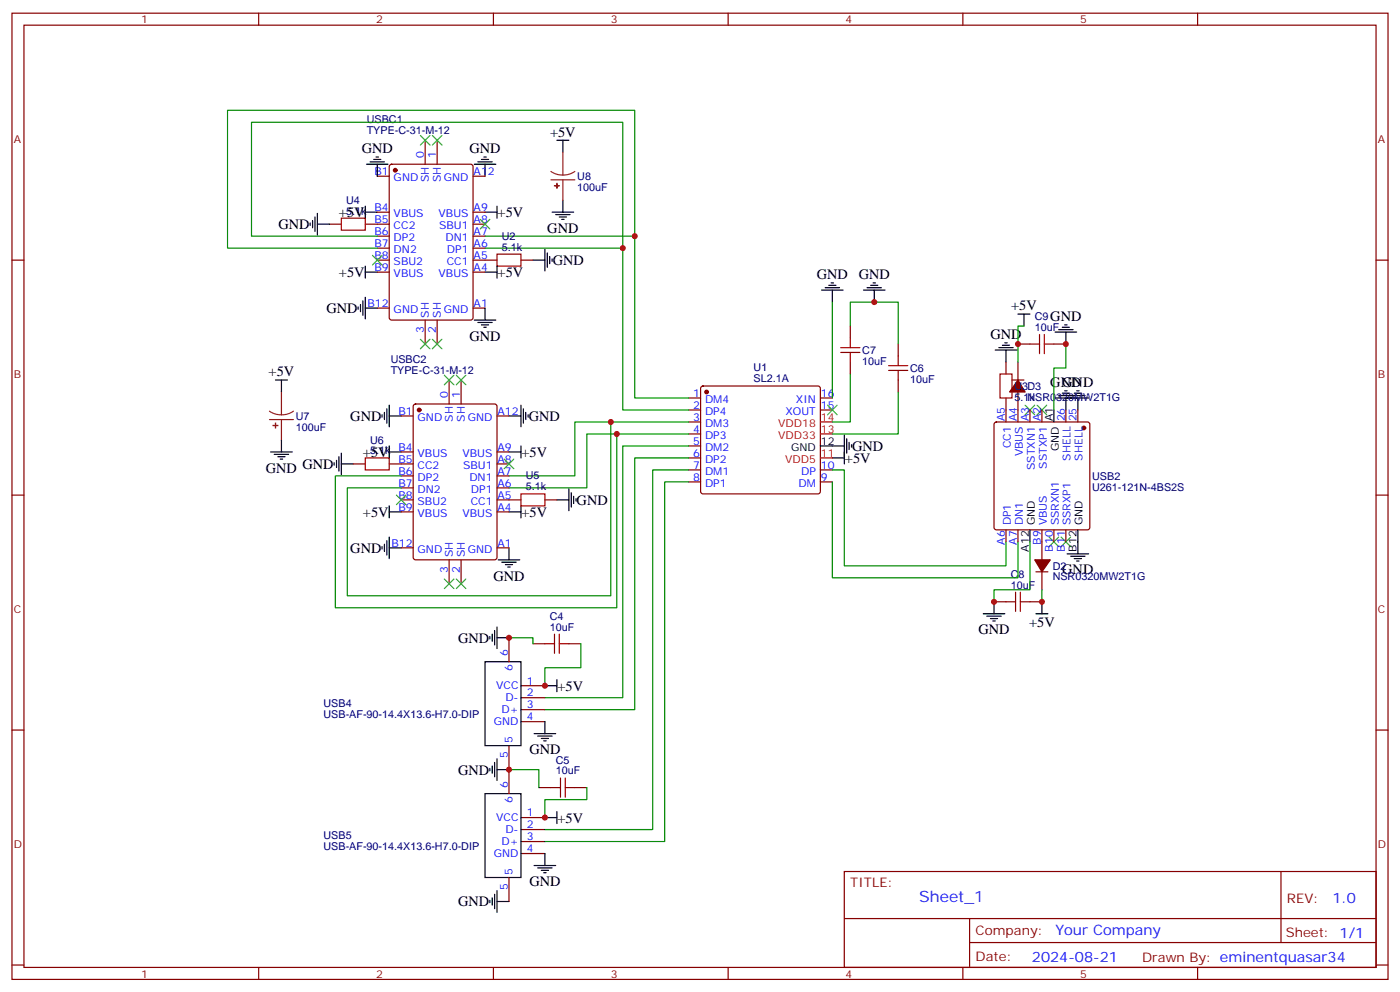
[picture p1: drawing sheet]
<svg xmlns="http://www.w3.org/2000/svg" width="412mm" height="292mm" viewBox="0 0 412 292" stroke-linecap="round" stroke-linejoin="round" font-family="sans-serif">
<g fill="none" stroke="#870000" stroke-width=".35">
<path d="M3.5 3.9h405.4v284.3h-405.4zM7.1 7.4h398.2v277.3h-398.2zM76.2 3.9v3.5M145.3 3.9v3.5M214.5 3.9v3.5M283.6 3.9v3.5M352.8 3.9v3.5M111.1 51.9h3.6M114.9 48.5l.5-.2h23.2l.7 .5v44.7l-.4 .6-23.5 .1-.7-.5v-44.7zM125.2 41.3v7M128.8 41.3v7M139.3 51.9h3.6"/>
<path d="M3.5 76.6h3.6M97 66h3.5M107.6 66h7.1M111.1 76.6h3.6M111.1 62.4h3.6M111.1 69.5h3.6M111.1 73h3.6M139.3 76.6h7.1M139.3 62.4h3.6M139.3 66h3.6M139.3 69.5h3.6M139.3 73h3.6"/>
<path d="M153.5 76.6h3.5M405.3 76.6h3.6M111.1 80.1h3.6M111.1 90.7h3.6M125.2 94.2v7M128.8 94.2v7M139.3 80.1h3.6M139.3 90.7h3.6M250.5 96v3.5M121.9 119.1l.5-.2h23.3l.6 .4 .1 44.7-.5 .7h-23.5l-.6-.4-.1-44.7zM132.3 111.8v7.1M135.8 111.8v7.1"/>
<path d="M202.8 117.1h3.6M206.6 113.8l.5-.2h33.8l.5 .2 .3 .5v30.3l-.3 .5-.5 .2h-33.8l-.5-.2-.2-.5v-30.3zM241.7 117.1h3.5M250.5 106.5v3.6M264.6 101.2v3.6M264.6 111.8v3.6M296.3 106.5v3.6M296.3 117.1v7.1M298.1 111.8h3.5M299.9 106.5v5.3M299.9 115.4v8.8M299.9 101.2h3.5"/>
<path d="M310.4 101.2h3.6M104.1 136.5h3.5M114.7 136.5h7M118.2 122.4h3.5M118.2 133h3.5M146.4 122.4h3.5M146.4 133h3.5M146.4 136.5h3.5M202.8 120.6h3.6M202.8 124.2h3.6M202.8 127.7h3.6M202.8 131.2h3.6"/>
<path d="M202.8 134.8h3.6M202.8 138.3h3.6M241.7 120.6h3.5M241.7 138.3h3.5M293 124.4l.5-.2h26.8l.5 .2 .2 .5v30.3l-.2 .5-.5 .2h-26.8l-.5-.2-.2-.5v-30.3zM303.4 120.6v3.6M306.9 120.6v3.6M314 120.6v3.6M317.5 120.6v3.6M3.5 145.7h3.6M118.2 140.1h3.5M118.2 143.6h3.5"/>
<path d="M118.2 147.1h3.5M118.2 150.6h3.5M146.4 140.1h3.5M146.4 143.6h3.5M146.4 147.1h7.1M146.4 150.6h3.5M160.5 147.1h3.5M202.8 141.8h3.6M241.7 141.8h3.5M296.3 155.9v3.6M299.9 155.9v3.6M306.9 155.9v8.8"/>
<path d="M310.4 155.9v3.6M314 155.9v3.6M405.3 145.7h3.6M118.2 161.2h3.5M132.3 164.7v7.1M135.8 164.7v7.1M146.4 161.2h3.5M292.8 177.1h3.5M303.4 177.1h3.5M305.2 168.3h3.5M306.9 168.3v5.3M149.9 187.7v7"/>
<path d="M157 189.4h3.5M167.6 189.4h3.5M3.5 214.8h3.6M149.9 219.4v14.1M153.5 201.8h7M153.5 205.3h7M153.5 208.8h7M153.5 212.4h7M405.3 214.8h3.6M158.7 231.8h3.6M169.3 231.8h3.6M149.9 258.2v7.1"/>
<path d="M153.5 240.6h7M153.5 244.1h7M153.5 247.6h7M153.5 251.2h7M248.7 256.5h156.6v28.2h-156.6zM377.3 256.5v20.9M248.7 270.3h156.5M285.6 277.4h119.6M285.6 270.3v14.1M3.5 284h3.6M76.2 284.7v3.5M145.3 284.7v3.5"/>
<path d="M214.5 284.7v3.5M283.6 284.7v3.5M352.8 284.7v3.5M405.3 284h3.6"/>
</g>
<g fill="none" stroke="#000" stroke-width=".35">
<path d="M107.9 48.3h6.4M109 47.6h4.2M110.1 46.9h2.1M110.8 46.2h.7M111.1 48.3v3.6M139.7 48.3h6.3M140.8 47.6h4.2M141.8 46.9h2.1M142.5 46.2h.7M142.9 48.3v3.6M164 41.3h3.6M165.8 41.3v3.5"/>
<path d="M165.8 58.9v3.5M91.4 65.6v.7M92.1 64.9v2.1M92.8 63.9v4.2M93.5 66h3.5M93.5 62.8v6.3M107.6 62.4h3.5M107.6 60.7v3.5M107.6 78.3v3.5M142.9 62.4h3.5M146.4 60.7v3.5M146.4 78.3v3.5"/>
<path d="M157 76.6h3.5M160.5 73.4v6.3M161.2 74.4v4.3M161.9 75.5v2.1M162.6 62.4h6.4M162.6 76.2v.7M163.7 63.1h4.2M164.7 63.9h2.2M165.5 64.6h.7M105.5 90.3v.7M106.2 89.6v2.1M106.9 88.5v4.3"/>
<path d="M107.6 80.1h3.5M107.6 87.5v6.3M107.6 90.7h3.5M139.7 94.2h6.3M140.8 94.9h4.2M141.8 95.6h2.1M142.5 96.3h.7M142.9 90.7v3.5M142.9 80.1h3.5M242 85.4h6.4M243.1 84.7h4.2M244.1 84h2.1"/>
<path d="M244.8 83.3h.7M245.2 85.4v3.5M254.4 85.4h6.3M255.4 84.7h4.2M256.5 84h2.1M257.2 83.3h.7M257.5 85.4v3.5M299.9 92.4h3.5M301.6 92.4v3.6M310.8 97.7h6.3M311.9 97h4.2M312.9 96.3h2.1"/>
<path d="M313.6 95.6h.7M314 97.7v3.5M81.1 111.8h3.6M82.9 111.8v3.6M114.7 119.2v6.4M153.5 119.2v6.4M293.2 103h6.3M294.2 102.3h4.2M295.3 101.6h2.1M296 100.9h.7M296.3 103v3.5M310.8 117.1h9.9"/>
<path d="M311.9 116.4h7.7M312.9 115.7h2.1M313.6 115h.7M314 117.1v3.5M316.4 115.7h2.2M317.1 115h.8M317.5 117.1v3.5M79.7 133h6.4M80.8 133.7h4.2M81.8 134.4h2.2M82.5 135.1h.8M82.9 129.5v3.5"/>
<path d="M98.4 136.2v.7M99.1 135.5v2.1M99.8 134.4v4.2M100.5 136.5h3.6M100.5 133.3v6.4M112.5 122.1v.7M113.2 121.4v2.1M113.9 120.3v4.2M114.7 122.4h3.5M114.7 133h3.5M114.7 131.2v3.6M149.9 122.4h3.6"/>
<path d="M149.9 133h3.6M153.5 131.2v3.6M154.2 120.3v4.2M154.9 121.4v2.1M155.6 122.1v.7M241.7 131.2h7M245.2 134.8h3.5M248.7 128.1v8.4M249.4 129.1v4.2M250.1 130.2v2.1M250.8 130.9v.7M310.4 120.6v3.6"/>
<path d="M113.9 159.1v4.2M114.7 148.9v3.5M114.7 158v6.4M114.7 150.6h3.5M149.9 150.6h3.6M153.5 148.9v3.5M164 147.1h3.6M167.6 143.9v6.4M168.3 145v4.2M169 146v2.2M169.7 146.8v.7M303.4 155.9v3.6"/>
<path d="M317.5 155.9v7.1M112.5 160.9v.7M113.2 160.2v2.1M114.7 161.2h3.5M146.8 164.7h6.3M147.8 165.5h4.2M148.9 166.2h2.1M149.6 166.9h.7M149.9 161.2v3.5M292.8 177.1v3.5M306.9 177.1v3.5M314.3 163h6.4"/>
<path d="M315.4 163.7h4.2M316.4 164.4h2.2M317.1 165.1h.8M142.9 194.7h10.6v24.7h-10.6zM144.3 187.3v.7M145 186.6v2.1M145.7 185.6v4.2M146.4 187.7h3.5M146.4 184.5v6.4M289.6 180.6h6.4M290.7 181.3h4.2M291.7 182h2.2"/>
<path d="M292.5 182.7h.7M305.2 180.6h3.5M157.3 215.9h6.4M158.4 216.6h4.2M159.5 217.3h2.1M160.2 218h.7M160.5 201.8h3.5M160.5 212.4v3.5M164 200v3.6M142.9 233.5h10.6v24.7h-10.6zM144.3 226.1v.7M145 225.4v2.1"/>
<path d="M145.7 224.4v4.2M146.4 223.3v6.4M146.4 226.5h3.5M164 238.8v3.6M157.3 254.7h6.4M158.4 255.4h4.2M159.5 256.1h2.1M160.2 256.8h.7M160.5 240.6h3.5M160.5 251.2v3.5M144.3 264.9v.7M145 264.2v2.1"/>
<path d="M145.7 263.2v4.2M146.4 262.1v6.4M146.4 265.3h3.5"/>
</g>
<g fill="#870000" stroke="#870000" stroke-width=".35">
<path d="M304.8 164.7h4.6l-2.5 3.6z"/>
<path d="M299.9 111.8l2.1 3.6h-4.6z"/>
<circle cx="208.1" cy="115.4" r=".53"/>
<circle cx="116.4" cy="50.1" r=".53"/>
<circle cx="123.5" cy="120.6" r=".53"/>
<circle cx="319.3" cy="125.9" r=".53"/>
</g>
<path d="M241.7 134.8h3.5M241.7 127.7h3.5M241.7 124.2h3.5" fill="none" stroke="#f00" stroke-width=".35"/>
<g fill="none" stroke="#008700" stroke-width=".35">
<path d="M111.1 69.5h-37v-33.5h109.3v37M142.9 69.5h44.1v47.6h15.8M142.9 73h40.5v47.6h19.4M187 69.5v-37h-120v40.5h44.1M245.2 88.9v28.2M250.5 96v-7.1h14.1v12.3M301.6 96h-1.7v10.5M250.5 110.1v14.1h-5.3M264.6 115.4v12.3h-19.4M314 101.2v7.1h-3.6v12.3M179.9 124.2v51.1h-77.6v-31.7h15.9M181.7 127.7v51.2h-82.9v-38.8h19.4"/>
<path d="M202.8 124.2h-33.5v15.9h-19.4M202.8 127.7h-29.9v15.9h-23M202.8 131.2h-19.4v74.1h-22.9M202.8 134.8h-15.8v74h-26.5M202.8 138.3h-10.5v105.8h-31.8M245.2 138.3h3.5v28.2h47.6v-7M202.8 141.8h-7v105.8h-35.3M245.2 141.8v28.2h54.7v-10.5M303.4 159.5v14.1h-10.6v3.5M306.9 173.6v3.5M149.9 187.7h7.1v1.7M171.1 189.4v7.1h-10.6v5.3"/>
<path d="M149.9 226.5h8.8v5.3M172.9 231.8v3.5h-12.4v5.3"/>
</g>
<g fill="none" stroke="#a10000" stroke-width=".35">
<path d="M100.5 64.2h7.1v3.5h-7.1zM146.4 74.8h7.1v3.5h-7.1zM250.5 99.5v2.8M306.2 98.4v5.7M307.6 98.4v5.7M247.6 103.7h5.7M247.6 102.3h5.7M250.5 103.7v2.8M261.8 109h5.6M261.8 107.6h5.6M264.6 104.8v2.8M264.6 109v2.8"/>
<path d="M294.6 110.1h3.5v7h-3.5zM303.4 101.2h2.8M307.6 101.2h2.8M107.6 134.8h7.1v3.5h-7.1zM153.5 145.3h7v3.6h-7zM296.3 177.1h2.9M299.2 174.3v5.6M300.6 177.1h2.8M300.6 174.3v5.6M160.5 189.4h2.8M163.3 186.6v5.7M164.7 189.4h2.9"/>
<path d="M164.7 186.6v5.7M162.3 231.8h2.8M165.1 229v5.6M166.5 231.8h2.8M166.5 229v5.6"/>
</g>
<g fill="none" stroke="#3c3" stroke-width=".35">
<path d="M123.8 39.9l2.8 2.8M126.6 39.9l-2.8 2.8M127.4 39.9l2.8 2.8M130.2 39.9l-2.8 2.8M109.7 75.1l2.8 2.9M112.5 75.1l-2.8 2.9M141.5 64.6l2.8 2.8M144.3 64.6l-2.8 2.8M123.8 99.8l2.8 2.9M126.6 99.8l-2.8 2.9M127.4 99.8l2.8 2.9M130.2 99.8l-2.8 2.9"/>
<path d="M130.9 110.4l2.8 2.8M133.7 110.4l-2.8 2.8M134.4 110.4l2.8 2.8M137.2 110.4l-2.8 2.8M243.8 119.2l2.8 2.9M246.6 119.2l-2.8 2.9M302 119.2l2.8 2.9M304.8 119.2l-2.8 2.9M305.5 119.2l2.8 2.9M308.3 119.2l-2.8 2.9M148.5 135.1l2.8 2.8M151.3 135.1l-2.8 2.8"/>
<path d="M116.8 145.7l2.8 2.8M119.6 145.7l-2.8 2.8M309 158l2.9 2.9M311.9 158l-2.9 2.9M312.6 158l2.8 2.9M315.4 158l-2.8 2.9M130.9 170.4l2.8 2.8M133.7 170.4l-2.8 2.8M134.4 170.4l2.8 2.8M137.2 170.4l-2.8 2.8"/>
</g>
<path d="M162.3 50.4l1.7 .9 1.8 .2M162.3 52.9h7M165.8 44.8v6.7M165.8 52.9v6M169.3 50.4l-1.6 .9-1.9 .2M82.9 115.4v6.7M79.4 121l1.7 .8 1.8 .3M79.4 123.5h7M82.9 123.5v6M86.4 121l-1.6 .8-1.9 .3" fill="none" stroke="#8c2424" stroke-width=".35"/>
<g fill="#8c2424" stroke="#8c2424" stroke-width=".35">
<path d="M80.4 125.2h1.4z"/>
<path d="M81.1 124.5l.1 1.4z"/>
<path d="M163.3 54.6l1.4 .1z"/>
<path d="M164 54l.1 1.4z"/>
</g>
<g fill="#c00">
<circle cx="257.5" cy="88.9" r=".88"/>
<circle cx="160.5" cy="240.6" r=".88"/>
<circle cx="149.9" cy="226.5" r=".88"/>
<circle cx="160.5" cy="201.8" r=".88"/>
<circle cx="149.9" cy="187.7" r=".88"/>
<circle cx="187" cy="69.5" r=".88"/>
<circle cx="183.4" cy="73" r=".88"/>
<circle cx="179.9" cy="124.2" r=".88"/>
<circle cx="181.7" cy="127.7" r=".88"/>
<circle cx="292.8" cy="177.1" r=".88"/>
<circle cx="306.9" cy="177.1" r=".88"/>
<circle cx="299.9" cy="101.2" r=".88"/>
<circle cx="314" cy="101.2" r=".88"/>
</g>
<text font-size="4.6" fill="#00f" x="270.8" y="265.5">Sheet_1</text>
<g font-size="4.2">
<text x="162" y="40.2">+5V</text>
<text x="106.5" y="45.2">GND</text>
<text x="138.3" y="45.2">GND</text>
<text x="99.9" y="63.9">+5V</text>
<text x="146.6" y="63.9">+5V</text>
<text x="82" y="67.4">GND</text>
<text x="161.2" y="68.5">GND</text>
<text x="99.9" y="81.5">+5V</text>
<text x="146.6" y="81.6">+5V</text>
<text x="162.8" y="78">GND</text>
<text x="240.6" y="82.2">GND</text>
<text x="252.9" y="82.2">GND</text>
<text x="96.1" y="92.1">GND</text>
<text x="297.8" y="91.3">+5V</text>
<text x="309.4" y="94.5">GND</text>
<text x="138.3" y="100.2">GND</text>
<text x="291.7" y="99.8">GND</text>
<text x="79.1" y="110.8">+5V</text>
<text x="309.4" y="113.9">GND</text>
<text x="312.9" y="113.9">GND</text>
<text x="103.2" y="123.8">GND</text>
<text x="155.8" y="123.8">GND</text>
<text x="89.1" y="137.9">GND</text>
<text x="106.9" y="134.5">+5V</text>
<text x="153.6" y="134.5">+5V</text>
<text x="248.9" y="136.2">+5V</text>
<text x="251" y="132.6">GND</text>
<text x="78.3" y="139.1">GND</text>
<text x="169.9" y="148.6">GND</text>
<text x="106.9" y="152">+5V</text>
<text x="153.6" y="152.1">+5V</text>
<text x="103.2" y="162.6">GND</text>
<text x="145.3" y="170.9">GND</text>
<text x="312.9" y="169">GND</text>
<text x="303.1" y="184.6">+5V</text>
<text x="134.9" y="189.1">GND</text>
<text x="288.2" y="186.7">GND</text>
<text x="164.2" y="203.3">+5V</text>
<text x="134.9" y="228">GND</text>
<text x="155.9" y="222">GND</text>
<text x="164.2" y="242.1">+5V</text>
<text x="155.9" y="260.8">GND</text>
<text x="134.9" y="266.8">GND</text>
</g>
<g font-size="4.2" fill="#00f">
<text x="392.5" y="265.7">1.0</text>
<text x="310.9" y="275.3">Your Company</text>
<text x="304" y="283.1">2024-08-21</text>
</g>
<g font-size="3.9" fill="#800">
<text x="250.5" y="261.1">TITLE:</text>
<text x="379.1" y="265.7">REV:</text>
<text x="287.4" y="275.3">Company:</text>
<text x="378.7" y="275.9">Sheet: 1/1</text>
<text x="287.4" y="282.9">Date:</text>
<text x="336.4" y="283">Draw</text>
<text x="346.6" y="283">n By: eminentquasar34</text>
</g>
<g font-size="3.2" fill="#800">
<text x="41.6" y="6.9">1</text>
<text x="110.8" y="6.9">2</text>
<text x="179.9" y="6.9">3</text>
<text x="249.1" y="6.9">4</text>
<text x="318.2" y="6.9">5</text>
<text x="4.1" y="42">A</text>
<text x="405.9" y="42">A</text>
<text x="4.1" y="111.1">B</text>
<text x="405.9" y="111.1">B</text>
<text x="4.1" y="180.3">C</text>
<text x="405.9" y="180.3">C</text>
<text x="4.1" y="249.4">D</text>
<text x="405.9" y="249.4">D</text>
<text x="41.6" y="287.7">1</text>
<text x="110.8" y="287.7">2</text>
<text x="179.9" y="287.7">3</text>
<text x="249.1" y="287.7">4</text>
<text x="318.2" y="287.7">5</text>
</g>
<g font-size="3.2" fill="#000080">
<text x="108" y="39.5">TYPE-C-31-M-12</text>
<text x="108" y="36.3">USBC1</text>
<text x="170" y="53.1">U8</text>
<text x="102" y="60">U4</text>
<text x="170" y="56.2">100uF</text>
<text x="102" y="63.1">5.1k</text>
<text x="147.8" y="70.5">U2</text>
<text x="147.8" y="73.7">5.1k</text>
<text x="304.8" y="94.2">C9</text>
<text x="304.8" y="97.4">10uF</text>
<text x="115.1" y="106.9">USBC2</text>
<text x="254" y="107.3">10uF</text>
<text x="254" y="104.1">C7</text>
<text x="115.1" y="110.1">TYPE-C-31-M-12</text>
<text x="222" y="112.4">SL2.1A</text>
<text x="222" y="109.2">U1</text>
<text x="268.1" y="112.6">10uF</text>
<text x="268.1" y="109.4">C6</text>
<text x="298.8" y="117.9">5.1k</text>
<text x="298.8" y="114.7">U3D3</text>
<text x="302.7" y="117.9">NSR0320MW2T1G</text>
<text x="87.1" y="123.6">U7</text>
<text x="87.1" y="126.8">100uF</text>
<text x="109" y="130.5">U6</text>
<text x="109" y="133.7">5.1k</text>
<text x="154.9" y="141.1">U5</text>
<text x="321.7" y="141.2">USB2</text>
<text x="154.9" y="144.3">5.1k</text>
<text x="321.7" y="144.3">U261-121N-4BS2S</text>
<text x="310.1" y="167.6">D2</text>
<text x="297.8" y="173.2">10uF</text>
<text x="297.8" y="170">C8</text>
<text x="310.1" y="170.8">NSR0320MW2T1G</text>
<text x="161.9" y="185.6">10uF</text>
<text x="161.9" y="182.4">C4</text>
<text x="95.3" y="208.2">USB4</text>
<text x="95.3" y="211.4">USB-AF-90-14.4X13.6-H7.0-DIP</text>
<text x="163.7" y="227.9">10uF</text>
<text x="163.7" y="224.7">C5</text>
<text x="95.3" y="250.2">USB-AF-90-14.4X13.6-H7.0-DIP</text>
<text x="95.3" y="247">USB5</text>
</g>
<g font-size="3.2" fill="#00f">
<text x="124.9" y="46.6" transform="rotate(-90 124.9 46.6)">0</text>
<text x="128.4" y="46.6" transform="rotate(-90 128.4 46.6)">1</text>
<text x="110.3" y="51.5">B1</text>
<text x="116" y="53.3">GND</text>
<text x="126.3" y="53.6" transform="rotate(-90 126.3 53.6)">SH</text>
<text x="129.8" y="53.6" transform="rotate(-90 129.8 53.6)">SH</text>
<text x="130.8" y="53.3">GND</text>
<text x="139.5" y="51.5">A12</text>
<text x="110.3" y="62.1">B4</text>
<text x="110.3" y="65.6">B5</text>
<text x="116" y="63.9">VBUS</text>
<text x="129.2" y="63.9">VBUS</text>
<text x="139.5" y="65.6">A8</text>
<text x="139.5" y="62.1">A9</text>
<text x="110.3" y="69.1">B6</text>
<text x="116" y="67.4">CC2</text>
<text x="116" y="70.9">DP2</text>
<text x="129.4" y="67.4">SBU1</text>
<text x="131.2" y="70.9">DN1</text>
<text x="139.5" y="69.1">A7</text>
<text x="110.3" y="72.7">B7</text>
<text x="110.3" y="76.2">B8</text>
<text x="116" y="74.4">DN2</text>
<text x="116" y="78">SBU2</text>
<text x="131.6" y="78">CC1</text>
<text x="131.7" y="74.4">DP1</text>
<text x="139.5" y="76.2">A5</text>
<text x="139.5" y="72.7">A6</text>
<text x="110.3" y="79.7">B9</text>
<text x="116" y="81.5">VBUS</text>
<text x="129.2" y="81.5">VBUS</text>
<text x="139.5" y="79.7">A4</text>
<text x="108.3" y="90.3">B12</text>
<text x="116" y="92.1">GND</text>
<text x="126.3" y="93.5" transform="rotate(-90 126.3 93.5)">SH</text>
<text x="129.8" y="93.5" transform="rotate(-90 129.8 93.5)">SH</text>
<text x="130.8" y="92.1">GND</text>
<text x="139.5" y="90.3">A1</text>
<text x="124.9" y="98" transform="rotate(-90 124.9 98)">3</text>
<text x="128.4" y="98" transform="rotate(-90 128.4 98)">2</text>
<text x="131.9" y="117.1" transform="rotate(-90 131.9 117.1)">0</text>
<text x="135.5" y="117.1" transform="rotate(-90 135.5 117.1)">1</text>
<text x="204.2" y="116.8">1</text>
<text x="207.7" y="118.5">DM4</text>
<text x="234.5" y="118.5">XIN</text>
<text x="241.8" y="116.8">16</text>
<text x="117.3" y="122.1">B1</text>
<text x="123" y="123.8">GND</text>
<text x="133.3" y="124.1" transform="rotate(-90 133.3 124.1)">SH</text>
<text x="136.9" y="124.1" transform="rotate(-90 136.9 124.1)">SH</text>
<text x="137.8" y="123.8">GND</text>
<text x="146.6" y="122.1">A12</text>
<text x="204.2" y="120.3">2</text>
<text x="204.2" y="123.8">3</text>
<text x="207.7" y="122.1">DP4</text>
<text x="207.7" y="125.6">DM3</text>
<text x="231.4" y="122.1">XOUT</text>
<text x="241.8" y="120.3">15</text>
<text x="296" y="124" transform="rotate(-90 296 124)">A5</text>
<text x="299.5" y="124" transform="rotate(-90 299.5 124)">A4</text>
<text x="303" y="124" transform="rotate(-90 303 124)">A3</text>
<text x="306.6" y="124" transform="rotate(-90 306.6 124)">A2</text>
<text x="313.6" y="124" transform="rotate(-90 313.6 124)">26</text>
<text x="317.1" y="124" transform="rotate(-90 317.1 124)">25</text>
<text x="204.2" y="127.4">4</text>
<text x="204.2" y="130.9">5</text>
<text x="207.7" y="129.1">DP3</text>
<text x="297.7" y="131.9" transform="rotate(-90 297.7 131.9)">CC1</text>
<text x="117.3" y="132.6">B4</text>
<text x="117.3" y="136.2">B5</text>
<text x="123" y="134.4">VBUS</text>
<text x="123" y="137.9">CC2</text>
<text x="136.3" y="134.4">VBUS</text>
<text x="136.4" y="137.9">SBU1</text>
<text x="146.6" y="136.2">A8</text>
<text x="146.6" y="132.6">A9</text>
<text x="204.2" y="134.4">6</text>
<text x="204.2" y="137.9">7</text>
<text x="207.7" y="132.6">DM2</text>
<text x="207.7" y="136.2">DP2</text>
<text x="241.8" y="137.9">10</text>
<text x="301.3" y="134.3" transform="rotate(-90 301.3 134.3)">VBUS</text>
<text x="308.3" y="137.9" transform="rotate(-90 308.3 137.9)">SSTXP1</text>
<text x="315.4" y="135.6" transform="rotate(-90 315.4 135.6)">SHELL</text>
<text x="318.9" y="135.6" transform="rotate(-90 318.9 135.6)">SHELL</text>
<text x="117.3" y="139.7">B6</text>
<text x="117.3" y="143.2">B7</text>
<text x="123" y="141.5">DP2</text>
<text x="138.3" y="141.5">DN1</text>
<text x="146.6" y="143.2">A6</text>
<text x="146.6" y="139.7">A7</text>
<text x="204.2" y="141.5">8</text>
<text x="207.7" y="139.7">DM1</text>
<text x="207.7" y="143.2">DP1</text>
<text x="235.2" y="143.2">DM</text>
<text x="236" y="139.7">DP</text>
<text x="241.8" y="141.5">9</text>
<text x="304.8" y="138.3" transform="rotate(-90 304.8 138.3)">SSTXN1</text>
<text x="117.3" y="146.8">B8</text>
<text x="123" y="145">DN2</text>
<text x="123" y="148.5">SBU2</text>
<text x="138.6" y="148.5">CC1</text>
<text x="138.7" y="145">DP1</text>
<text x="146.6" y="146.8">A5</text>
<text x="117.3" y="150.3">B9</text>
<text x="123" y="152">VBUS</text>
<text x="136.3" y="152">VBUS</text>
<text x="146.6" y="150.3">A4</text>
<text x="297.7" y="154.6" transform="rotate(-90 297.7 154.6)">DP1</text>
<text x="301.3" y="154.6" transform="rotate(-90 301.3 154.6)">DN1</text>
<text x="308.3" y="154.6" transform="rotate(-90 308.3 154.6)">VBUS</text>
<text x="311.9" y="154.6" transform="rotate(-90 311.9 154.6)">SSRXN1</text>
<text x="315.4" y="154.6" transform="rotate(-90 315.4 154.6)">SSRXP1</text>
<text x="115.3" y="160.9">B12</text>
<text x="146.6" y="160.9">A1</text>
<text x="296" y="160.3" transform="rotate(-90 296 160.3)">A6</text>
<text x="299.5" y="160.3" transform="rotate(-90 299.5 160.3)">A7</text>
<text x="306.6" y="160.3" transform="rotate(-90 306.6 160.3)">B9</text>
<text x="123" y="162.6">GND</text>
<text x="133.3" y="164" transform="rotate(-90 133.3 164)">SH</text>
<text x="136.9" y="164" transform="rotate(-90 136.9 164)">SH</text>
<text x="137.8" y="162.6">GND</text>
<text x="310.1" y="162.3" transform="rotate(-90 310.1 162.3)">B10</text>
<text x="313.6" y="162.3" transform="rotate(-90 313.6 162.3)">B11</text>
<text x="131.9" y="168.5" transform="rotate(-90 131.9 168.5)">3</text>
<text x="135.5" y="168.5" transform="rotate(-90 135.5 168.5)">2</text>
<text x="149.6" y="193" transform="rotate(-90 149.6 193)">6</text>
<text x="151" y="197.5" transform="rotate(-90 151 197.5)">6</text>
<text x="146.2" y="202.8">VCC</text>
<text x="155.2" y="201.4">1</text>
<text x="147.7" y="209.9">D+</text>
<text x="148.9" y="206.4">D-</text>
<text x="155.2" y="205">2</text>
<text x="155.2" y="208.5">3</text>
<text x="145.5" y="213.4">GND</text>
<text x="155.2" y="212">4</text>
<text x="151" y="218.7" transform="rotate(-90 151 218.7)">5</text>
<text x="149.6" y="223.2" transform="rotate(-90 149.6 223.2)">5</text>
<text x="149.6" y="231.8" transform="rotate(-90 149.6 231.8)">6</text>
<text x="151" y="236.3" transform="rotate(-90 151 236.3)">6</text>
<text x="146.2" y="241.7">VCC</text>
<text x="148.9" y="245.2">D-</text>
<text x="155.2" y="240.2">1</text>
<text x="155.2" y="243.8">2</text>
<text x="147.7" y="248.7">D+</text>
<text x="155.2" y="247.3">3</text>
<text x="155.2" y="250.8">4</text>
<text x="145.5" y="252.2">GND</text>
<text x="151" y="257.5" transform="rotate(-90 151 257.5)">5</text>
<text x="149.6" y="262" transform="rotate(-90 149.6 262)">5</text>
</g>
<g font-size="3.2" fill="#f00">
<text x="229.3" y="125.6">VDD18</text>
<text x="241.8" y="123.8">14</text>
<text x="229.3" y="129.1">VDD33</text>
<text x="241.8" y="127.4">13</text>
<text x="231.3" y="136.2">VDD5</text>
<text x="241.8" y="134.4">11</text>
</g>
<g font-size="3.2">
<text x="310.1" y="124" transform="rotate(-90 310.1 124)">A1</text>
<text x="241.8" y="130.9">12</text>
<text x="233.1" y="132.6">GND</text>
<text x="311.9" y="132.8" transform="rotate(-90 311.9 132.8)">GND</text>
<text x="304.8" y="154.6" transform="rotate(-90 304.8 154.6)">GND</text>
<text x="318.9" y="154.6" transform="rotate(-90 318.9 154.6)">GND</text>
<text x="303" y="162.3" transform="rotate(-90 303 162.3)">A12</text>
<text x="317.1" y="162.3" transform="rotate(-90 317.1 162.3)">B12</text>
</g>
</svg>
